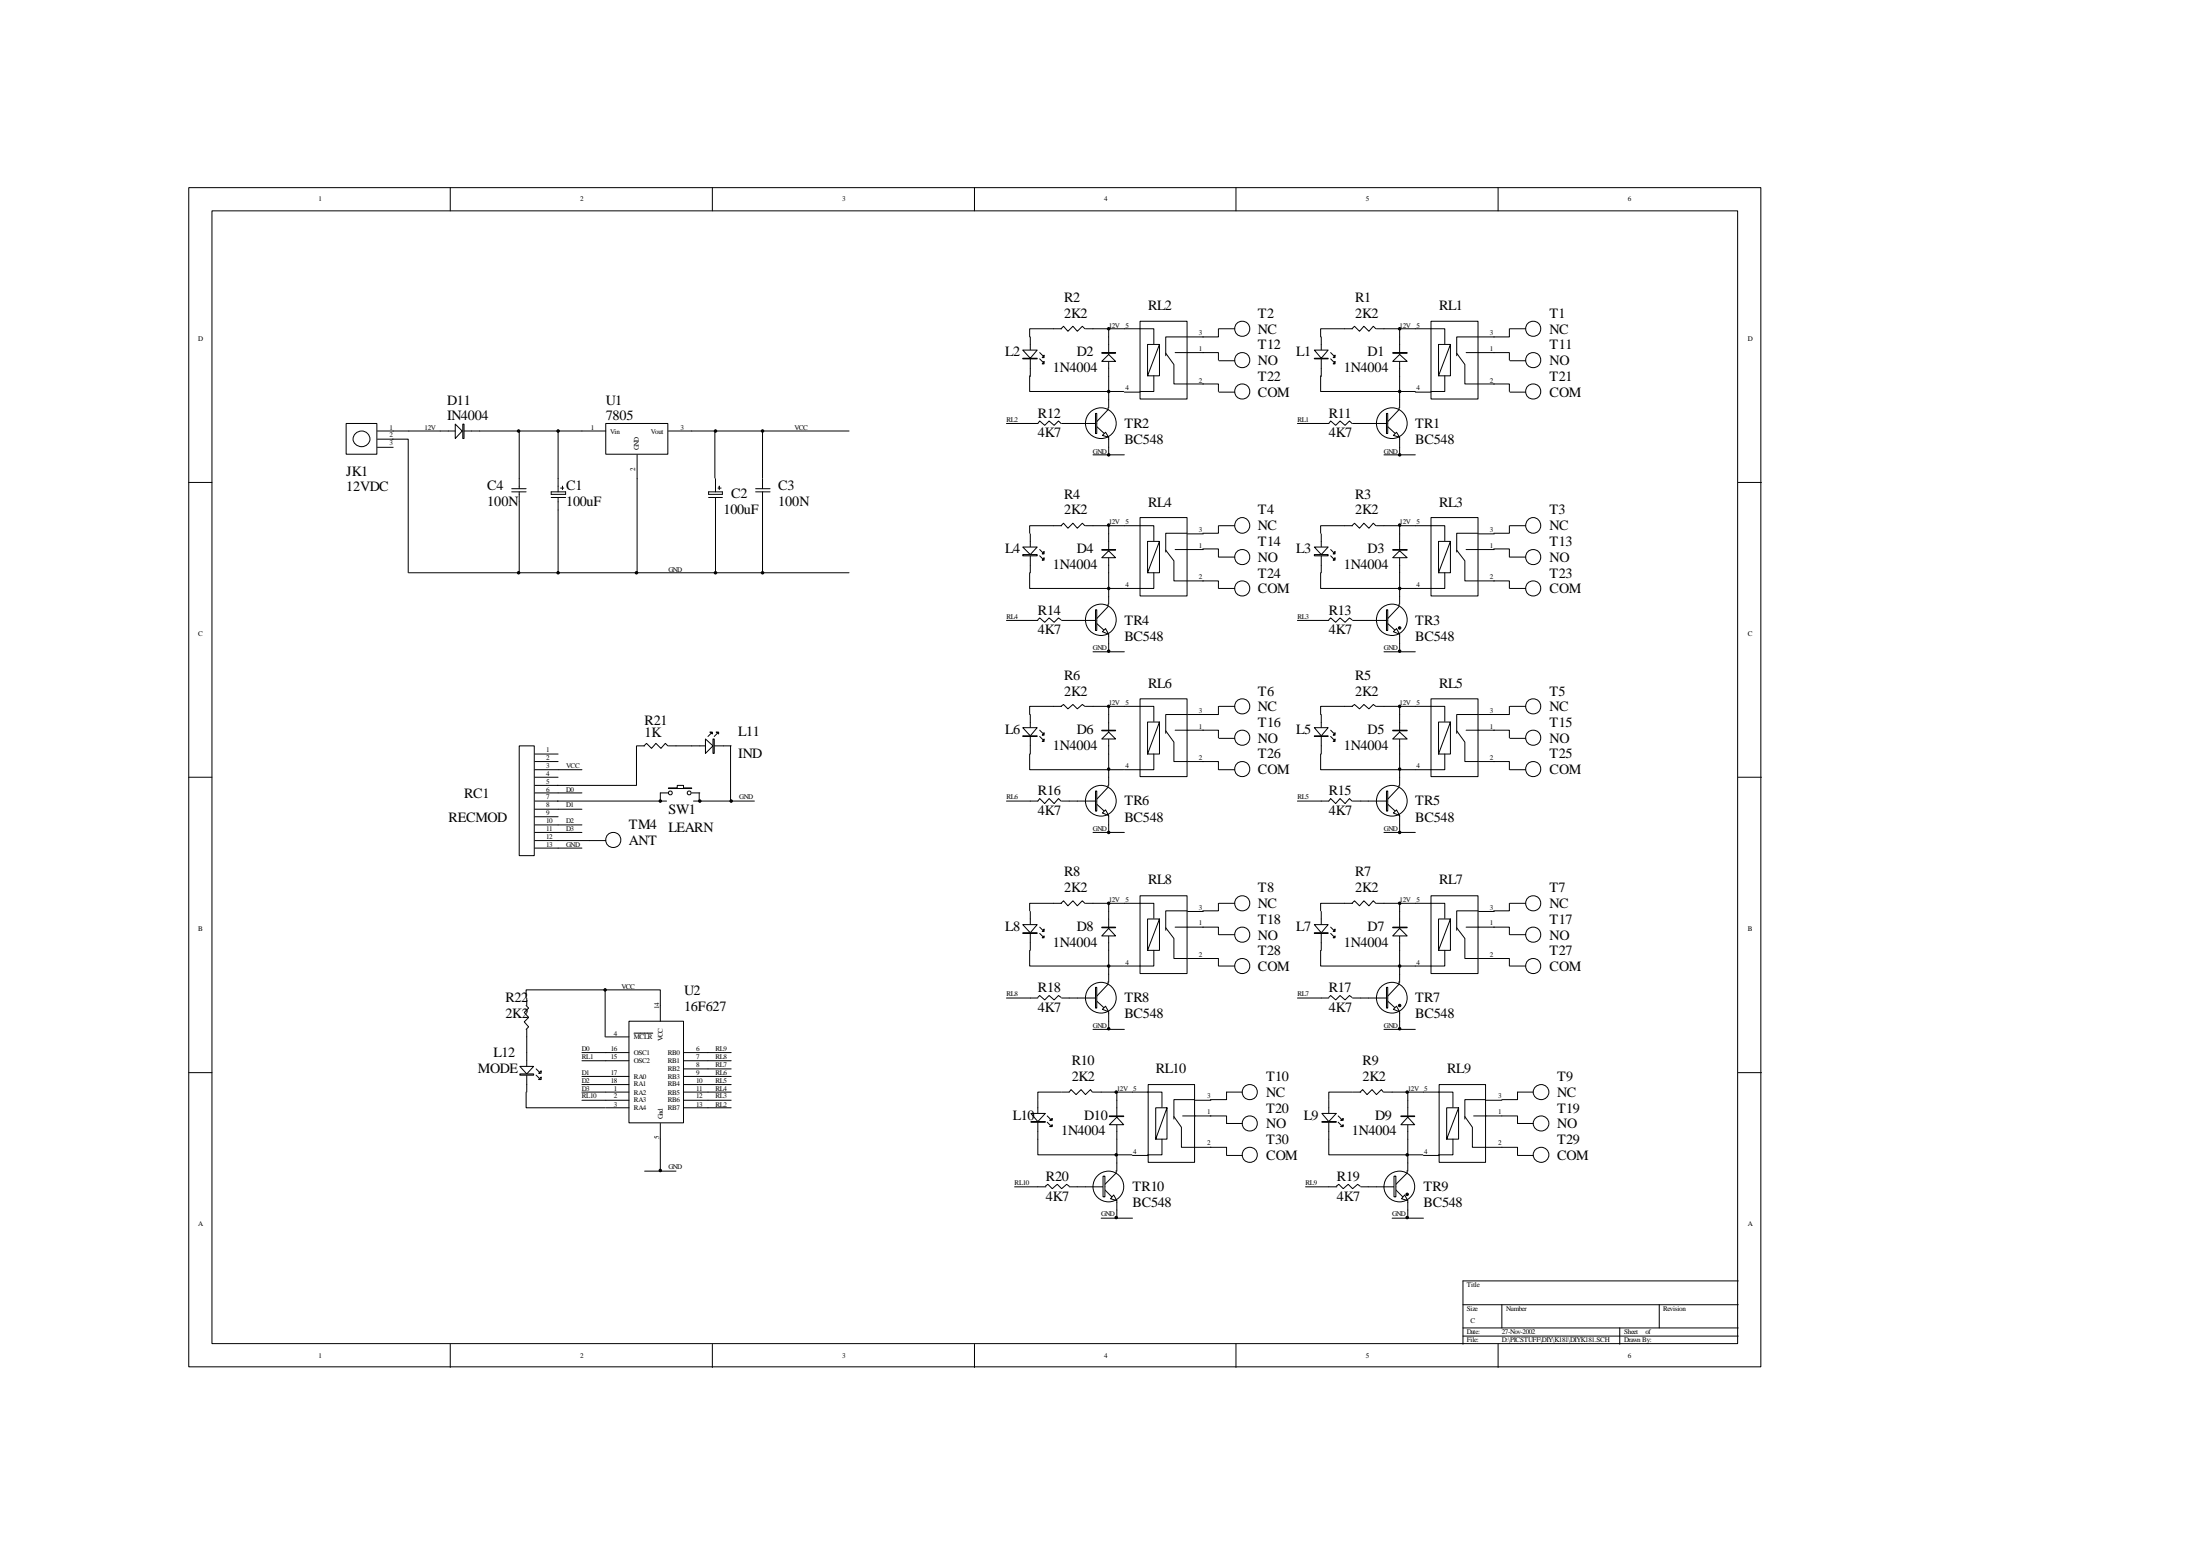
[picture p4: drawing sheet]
<svg xmlns="http://www.w3.org/2000/svg" width="297mm" height="210mm" viewBox="0 0 297 210" stroke-linecap="round" stroke-linejoin="round" font-family="sans-serif">
<g fill="none" stroke="#000" stroke-width=".14">
<path d="M25.5 25.3h212.2v159.2h-212.2zM28.6 28.5h206v152.9h-206zM60.8 25.3v3.2M96.2 25.3v3.2M131.6 25.3v3.2M166.9 25.3v3.2M202.3 25.3v3.2M25.5 65.1h3.1M234.7 65.1h3.1M25.5 104.9h3.1M234.7 104.9h3.1M25.5 144.8h3.1"/>
<path d="M234.7 144.8h3.1M197.5 176.1h37.2M197.5 179.3h37.2M202.8 176.1v3.2M218.7 179.3v2.2M224 176.1v3.2M234.7 172.9h-37.2v8.6M60.8 181.5v3.1M96.2 181.5v3.1M131.6 181.5v3.1M166.9 181.5v3.1M197.5 180.4h37.2"/>
<path d="M202.3 181.5v3.1"/>
</g>
<path d="M70.2 100.8h1.9v14.7h-1.9z" fill="#fff"/>
<g fill="none" stroke="#000" stroke-width=".14">
<path d="M70.1 100.7h2v14.8h-2zM72.2 101.8h3.2M72.2 102.8h3.2M72.2 103.9h3.2M72.2 104.9h3.2M72.2 106h3.2M72.2 107h3.2M72.2 108.1h3.2M72.2 109.2h3.2M72.2 110.3h3.2M72.2 111.4h3.2M72.2 112.4h3.2"/>
<path d="M72.2 113.5h3.2M72.2 114.5h3.2"/>
</g>
<path d="M193.3 43.4h6.3v10.5h-6.3z" fill="#fff"/>
<path d="M189 45.5v5.3M191.1 44.4h4v2M191.1 52.9h2.1M193.2 43.4h6.4v10.5h-6.4zM195.1 50.7v2.1h-1.9M195.8 46.5l-1.6 4.2v-4.2h1.6v4.2h-1.6M196.7 47.7l1.1 1.5v2.6h1.8M198 47.6h3.8M199.6 45.5h-2.9v2.5M199.6 45.5h2.2M199.6 51.8h2.2" fill="none" stroke="#000" stroke-width=".14"/>
<g fill="#fff" stroke="#000" stroke-width=".14">
<path d="M188 47.6h2v.1h-2z" fill-rule="evenodd"/>
<path d="M188 48.8l1-.9 1 .9z" fill-rule="evenodd"/>
</g>
<path d="M178.4 45.5v5.3M179.7 48.4l.4 .5M179.7 47.6l.4 .4" fill="none" stroke="#000" stroke-width=".14"/>
<g fill="#fff" stroke="#000" stroke-width=".14">
<path d="M177.5 47.3h1.8l-.9 1.1z" fill-rule="evenodd"/>
<path d="M177.5 48.4h1.8h-1.8z" fill-rule="evenodd"/>
<path d="M180.3 48.8v.3h-.3z" fill-rule="evenodd"/>
<path d="M180.3 47.9v.4h-.3z" fill-rule="evenodd"/>
</g>
<path d="M178.4 57.2h1l.3-.4 .6 .6 .6-.6 .7 .6 .6-.6 .3 .4M181.5 44.4h1.1M182.5 44.4l.4-.4 .7 .7 .5-.7 .7 .7 .6-.7 .4 .4M182.6 57.2h1.1M184.7 57.2h2.7M185.8 44.4h1.1M187.4 57.6l1 .9M188.9 55v.3l-1.5 1.6M189 53.9v1.1M189 59v1.4" fill="none" stroke="#000" stroke-width=".14"/>
<g fill="#fff" stroke="#000" stroke-width=".14">
<path d="M187.2 55.8h.2v2.7h-.2z" fill-rule="evenodd"/>
<path d="M188.6 58.3l.4 .7-.9-.2z" fill-rule="evenodd"/>
</g>
<g fill="none" stroke="#000" stroke-width=".14">
<path d="M175.2 57.2h3.2M178.3 50.7v2.1h12.8M181.5 44.4h-3.2v1.1M183.7 57.2h1M186.9 44.4h4.2M189 44.4v1.1M189 50.8v3.1M186.9 61.4h4.2M189 60.4v1"/>
<circle cx="187.9" cy="57.1" r="2.07"/>
</g>
<circle cx="207" cy="44.4" r="1.02" fill="#fff" stroke="#000" stroke-width=".14"/>
<path d="M203.9 44.4h2.1" fill="none" stroke="#000" stroke-width=".14"/>
<circle cx="207" cy="48.6" r="1.02" fill="#fff" stroke="#000" stroke-width=".14"/>
<path d="M203.9 48.7h2.1" fill="none" stroke="#000" stroke-width=".14"/>
<circle cx="207" cy="52.8" r="1.02" fill="#fff" stroke="#000" stroke-width=".14"/>
<g fill="none" stroke="#000" stroke-width=".14">
<path d="M201.7 47.6h2.1v1M201.7 51.8h2.1v1M203.8 44.4v1.1h-2.1M203.9 52.9h2.1M74.4 66.4h2v.3h-2zM74.4 67.2h2M75.4 64.6v1.8M75.4 67.2v1.6M75.7 65.9h.4M75.9 65.6v.5M95.7 67.2h1.8M95.7 66.4h1.8v.3h-1.8z"/>
<path d="M96.6 64.6v1.8M96.6 67.2v1.6M96.9 65.9h.5M97.1 65.6v.5"/>
</g>
<path d="M81.9 57.2h8.3v4.1h-8.3z" fill="#fff"/>
<path d="M59.4 58.2h22.4M75.4 58.2v6.4M81.8 57.2h8.4v4.1h-8.4zM90.3 58.2h6.2v6.3M96.5 58.2h6.5v6.3M86 61.4v3.2M102 66h2M102 66.4h2M103 64.6v1.4M103 66.4v1.3" fill="none" stroke="#000" stroke-width=".14"/>
<g fill="#fff" stroke="#000" stroke-width=".14">
<path d="M62.5 57.2h.2v2h-.2z" fill-rule="evenodd"/>
<path d="M61.5 57.2l.9 1-.9 1z" fill-rule="evenodd"/>
</g>
<path d="M55.2 58.2h4.2M70.1 58.2v7.8M103 58.2h11.6M55.2 77.3h59.4M69.1 66h1.9M69.1 66.4h1.9M70.1 66.4v10.9M75.4 68.8v8.5M86 64.6v12.7M96.6 68.8v8.5M103 67.7v9.6" fill="none" stroke="#000" stroke-width=".14"/>
<path d="M85 137.9h7.3v13.7h-7.3z" fill="#fff"/>
<g fill="none" stroke="#000" stroke-width=".14">
<path d="M96 99l-.4 .4M96.9 99l-.5 .4M93.4 100.7h5.3M81.8 140h3.1M84.9 137.9h7.4v13.7h-7.4zM85.6 139.5h2.5M89.2 135.7v2.2M81.8 145.3h3.1M81.8 146.4h3.1M81.8 147.4h3.1M81.8 148.5h3.1M81.8 149.5h3.1"/>
<path d="M81.8 142.1h3.1M81.8 143.2h3.1M89.2 151.7v2.1M92.4 145.3h3.2M92.4 146.4h3.2M92.4 147.4h3.2M92.4 148.5h3.2M92.4 149.5h3.2M92.4 142.1h3.2M92.4 143.2h3.2M92.4 144.3h3.2"/>
</g>
<g fill="#fff" stroke="#000" stroke-width=".14">
<path d="M95.2 99.8l1.1 .9-1.1 1z" fill-rule="evenodd"/>
<path d="M96.3 99.8h.1v1.9h-.1z" fill-rule="evenodd"/>
<path d="M96.7 98.8h.3v.3z" fill-rule="evenodd"/>
<path d="M95.8 98.8h.4v.3z" fill-rule="evenodd"/>
</g>
<path d="M86 100.7h1M87 100.7l.3-.4 .7 .7 .6-.7 .6 .7 .6-.7 .4 .4M89.2 108.1h.8M89.2 107h1.1M90.3 100.7h1M93.4 107h1.1M93.6 108.1h.9" fill="none" stroke="#000" stroke-width=".14"/>
<path d="M90.3 106.4h1.1v-.4h.9v.4h1.1h-3.1z" fill-rule="evenodd" fill="#fff" stroke="#000" stroke-width=".14"/>
<g fill="none" stroke="#000" stroke-width=".14">
<circle cx="90.5" cy="107" r=".26"/>
<circle cx="93" cy="107" r=".26"/>
</g>
<circle cx="82.8" cy="113.4" r="1.02" fill="#fff" stroke="#000" stroke-width=".14"/>
<g fill="none" stroke="#000" stroke-width=".14">
<path d="M75.4 113.5h6.4M75.4 114.5h3.2M75.4 103.9h3.2M75.4 112.4h3.2M75.4 111.4h3.2M75.4 109.2h3.2M75.4 107h3.2M85.9 100.7v5.3h-10.6M89.2 107v1.1h-13.9M91.3 100.7h2.1M94.4 107v1.1h4.2M98.6 100.7v7.4h3.3"/>
<path d="M89.2 135.7v-2.1h-7.5v6.4M78.6 142.1h3.2M78.6 143.2h3.2M78.6 145.3h3.2M78.6 146.4h3.2M78.6 147.4h3.2M78.6 148.5h3.2M87 158.1h4.3M89.2 153.8v4.3M95.6 142.1h3.1M95.6 143.2h3.1M95.6 144.3h3.1"/>
<path d="M95.6 145.3h3.1M95.6 146.4h3.1M95.6 147.4h3.1M95.6 148.5h3.1M95.6 149.5h3.1"/>
</g>
<path d="M154 43.4h6.3v10.5h-6.3z" fill="#fff"/>
<path d="M149.7 45.5v5.3M151.8 44.4h4v2M151.8 52.9h2.1M153.9 43.4h6.4v10.5h-6.4zM155.8 50.7v2.1h-1.9M156.5 46.5l-1.6 4.2v-4.2h1.6v4.2h-1.6M157.4 47.7l1.1 1.5v2.6h1.8M158.7 47.6h3.8M160.3 45.5h-2.9v2.5M160.4 45.5h2.1M160.4 51.8h2.1" fill="none" stroke="#000" stroke-width=".14"/>
<g fill="#fff" stroke="#000" stroke-width=".14">
<path d="M148.8 47.6h1.8v.1h-1.8z" fill-rule="evenodd"/>
<path d="M148.8 48.8l.9-.9 .9 .9z" fill-rule="evenodd"/>
</g>
<path d="M139.1 45.5v5.3M140.4 48.4l.4 .5M140.4 47.6l.4 .4" fill="none" stroke="#000" stroke-width=".14"/>
<g fill="#fff" stroke="#000" stroke-width=".14">
<path d="M138.1 47.3h1.9l-.9 1.1z" fill-rule="evenodd"/>
<path d="M138.1 48.4h1.9h-1.9z" fill-rule="evenodd"/>
<path d="M141 48.8v.3h-.3z" fill-rule="evenodd"/>
<path d="M141 47.9v.4h-.3z" fill-rule="evenodd"/>
</g>
<path d="M139.1 57.2h1l.3-.4 .7 .6 .5-.6 .7 .6 .6-.6 .4 .4M142.2 44.4h1.1M143.3 44.4l.3-.4 .6 .7 .7-.7 .6 .7 .6-.7 .4 .4M143.3 57.2h1.1M145.5 57.2h2.6M146.6 44.4h1M148.1 57.6l1 .9M149.6 55v.3l-1.5 1.6M149.7 53.9v1.1M149.7 59v1.4" fill="none" stroke="#000" stroke-width=".14"/>
<g fill="#fff" stroke="#000" stroke-width=".14">
<path d="M147.9 55.8h.2v2.7h-.2z" fill-rule="evenodd"/>
<path d="M149.3 58.3l.4 .7-.9-.2z" fill-rule="evenodd"/>
</g>
<g fill="none" stroke="#000" stroke-width=".14">
<path d="M135.9 57.2h3.2M139 50.7v2.1h12.7M142.2 44.4h-3.2v1.1M144.4 57.2h1.1M147.6 44.4h4.2M149.7 44.4v1.1M149.7 50.8v3.1M147.6 61.4h4.2M149.7 60.4v1"/>
<circle cx="148.6" cy="57.1" r="2.07"/>
</g>
<circle cx="167.7" cy="44.4" r="1.02" fill="#fff" stroke="#000" stroke-width=".14"/>
<path d="M164.6 44.4h2.1" fill="none" stroke="#000" stroke-width=".14"/>
<circle cx="167.7" cy="48.6" r="1.02" fill="#fff" stroke="#000" stroke-width=".14"/>
<path d="M164.6 48.7h2.1" fill="none" stroke="#000" stroke-width=".14"/>
<circle cx="167.7" cy="52.8" r="1.02" fill="#fff" stroke="#000" stroke-width=".14"/>
<path d="M162.4 47.6h2.1v1M162.4 51.8h2.1v1M164.5 44.4v1.1h-2.1M164.6 52.9h2.1" fill="none" stroke="#000" stroke-width=".14"/>
<circle cx="189" cy="84.8" r=".17" fill="#000" stroke="#000" stroke-width=".14"/>
<path d="M193.3 69.9h6.3v10.5h-6.3z" fill="#fff"/>
<path d="M189 72.1v5.2M191.1 71h4v2M193.2 69.9h6.4v10.5h-6.4zM195.1 77.3v2.1h-4M195.8 73.1l-1.6 4.2v-4.2h1.6v4.2h-1.6M196.7 74.3l1.1 1.4v2.7h1.8M198 74.2h3.8M199.6 72h-2.9v2.5M199.6 72.1h2.2M199.6 78.4h2.2" fill="none" stroke="#000" stroke-width=".14"/>
<g fill="#fff" stroke="#000" stroke-width=".14">
<path d="M188 74.2h2v.1h-2z" fill-rule="evenodd"/>
<path d="M188 75.3l1-.9 1 .9z" fill-rule="evenodd"/>
</g>
<path d="M178.4 72.1v5.2M179.7 75l.4 .5M179.7 74.2l.4 .4" fill="none" stroke="#000" stroke-width=".14"/>
<g fill="#fff" stroke="#000" stroke-width=".14">
<path d="M177.5 73.8h1.8l-.9 1.1z" fill-rule="evenodd"/>
<path d="M177.5 74.9h1.8v.1h-1.8z" fill-rule="evenodd"/>
<path d="M180.3 75.3v.3h-.3z" fill-rule="evenodd"/>
<path d="M180.3 74.4v.4h-.3z" fill-rule="evenodd"/>
</g>
<path d="M181.5 71h1.1M182.5 71l.4-.4 .7 .7 .5-.7 .7 .7 .6-.7 .4 .4M185.8 71h1.1M178.4 83.7h1M179.4 83.7l.3-.3 .6 .6 .6-.6 .7 .6 .6-.6 .3 .3M182.6 83.7h1.1M184.7 83.7h2.7M187.4 84.2l1 .9M188.9 81.5v.4l-1.5 1.6M189 80.5v1M189 85.6v1.3" fill="none" stroke="#000" stroke-width=".14"/>
<g fill="#fff" stroke="#000" stroke-width=".14">
<path d="M187.2 82.3h.2v2.8h-.2z" fill-rule="evenodd"/>
<path d="M188.6 84.9l.4 .7-.9-.3z" fill-rule="evenodd"/>
</g>
<g fill="none" stroke="#000" stroke-width=".14">
<path d="M178.3 77.3v2.1h12.8M181.5 71h-3.2v1M186.9 71h4.2M189 71v1.1M189 77.3v3.2M175.2 83.7h3.2M183.7 83.7h1M186.9 88h4.2M189 86.9v1.1"/>
<circle cx="187.9" cy="83.7" r="2.09"/>
</g>
<circle cx="207" cy="70.9" r="1.04" fill="#fff" stroke="#000" stroke-width=".14"/>
<path d="M203.9 71h2.1" fill="none" stroke="#000" stroke-width=".14"/>
<circle cx="207" cy="75.2" r="1.02" fill="#fff" stroke="#000" stroke-width=".14"/>
<path d="M203.9 75.2h2.1" fill="none" stroke="#000" stroke-width=".14"/>
<circle cx="207" cy="79.4" r="1.02" fill="#fff" stroke="#000" stroke-width=".14"/>
<path d="M201.7 74.1h2.1v1.1M201.7 78.4h2.1v1M203.8 71v1h-2.1M203.9 79.4h2.1" fill="none" stroke="#000" stroke-width=".14"/>
<path d="M154 69.9h6.3v10.5h-6.3z" fill="#fff"/>
<path d="M149.7 72.1v5.2M151.8 71h4v2M153.9 69.9h6.4v10.5h-6.4zM155.8 77.3v2.1h-4M156.5 73.1l-1.6 4.2v-4.2h1.6v4.2h-1.6M157.4 74.3l1.1 1.4v2.7h1.8M158.7 74.2h3.8M160.3 72h-2.9v2.5M160.4 72.1h2.1M160.4 78.4h2.1" fill="none" stroke="#000" stroke-width=".14"/>
<g fill="#fff" stroke="#000" stroke-width=".14">
<path d="M148.8 74.2h1.8v.1h-1.8z" fill-rule="evenodd"/>
<path d="M148.8 75.3l.9-.9 .9 .9z" fill-rule="evenodd"/>
</g>
<path d="M139.1 72.1v5.2M140.4 75l.4 .5M140.4 74.2l.4 .4" fill="none" stroke="#000" stroke-width=".14"/>
<g fill="#fff" stroke="#000" stroke-width=".14">
<path d="M138.1 73.8h1.9l-.9 1.1z" fill-rule="evenodd"/>
<path d="M138.1 74.9h1.9v.1h-1.9z" fill-rule="evenodd"/>
<path d="M141 75.3v.3h-.3z" fill-rule="evenodd"/>
<path d="M141 74.4v.4h-.3z" fill-rule="evenodd"/>
</g>
<path d="M142.2 71h1.1M143.3 71l.3-.4 .6 .7 .7-.7 .6 .7 .6-.7 .4 .4M146.6 71h1M139.1 83.7h1M140.1 83.7l.3-.3 .7 .6 .5-.6 .7 .6 .6-.6 .4 .3M143.3 83.7h1.1M145.5 83.7h2.6M148.1 84.2l1 .9M149.6 81.5v.4l-1.5 1.6M149.7 80.5v1M149.7 85.6v1.3" fill="none" stroke="#000" stroke-width=".14"/>
<g fill="#fff" stroke="#000" stroke-width=".14">
<path d="M147.9 82.3h.2v2.8h-.2z" fill-rule="evenodd"/>
<path d="M149.3 84.9l.4 .7-.9-.3z" fill-rule="evenodd"/>
</g>
<g fill="none" stroke="#000" stroke-width=".14">
<path d="M139 77.3v2.1h12.7M142.2 71h-3.2v1M147.6 71h4.2M149.7 71v1.1M149.7 77.3v3.2M135.9 83.7h3.2M144.4 83.7h1.1M147.6 88h4.2M149.7 86.9v1.1"/>
<circle cx="148.6" cy="83.7" r="2.09"/>
</g>
<circle cx="167.7" cy="70.9" r="1.04" fill="#fff" stroke="#000" stroke-width=".14"/>
<path d="M164.6 71h2.1" fill="none" stroke="#000" stroke-width=".14"/>
<circle cx="167.7" cy="75.2" r="1.02" fill="#fff" stroke="#000" stroke-width=".14"/>
<path d="M164.6 75.2h2.1" fill="none" stroke="#000" stroke-width=".14"/>
<circle cx="167.7" cy="79.4" r="1.02" fill="#fff" stroke="#000" stroke-width=".14"/>
<path d="M162.4 74.1h2.1v1.1M162.4 78.4h2.1v1M164.5 71v1h-2.1M164.6 79.4h2.1" fill="none" stroke="#000" stroke-width=".14"/>
<path d="M193.3 94.4h6.3v10.4h-6.3z" fill="#fff"/>
<path d="M189 96.4v5.4M191.1 95.3h4v2.1M193.2 94.3h6.4v10.5h-6.4zM195.8 97.5l-1.6 4.3v-4.3h1.6v4.3h-1.6M196.7 98.7l1.1 1.5v2.6h1.8M198 98.6h3.8M199.6 96.4h-2.9v2.6M199.6 96.4h2.2M195.1 101.8v2.1h-4M199.6 102.8h2.2" fill="none" stroke="#000" stroke-width=".14"/>
<g fill="#fff" stroke="#000" stroke-width=".14">
<path d="M188 98.6h2v.1h-2z" fill-rule="evenodd"/>
<path d="M188 99.8l1-1 1 1z" fill-rule="evenodd"/>
</g>
<path d="M178.4 96.4v5.4M179.7 99.4l.4 .4M179.7 98.6l.4 .4" fill="none" stroke="#000" stroke-width=".14"/>
<g fill="#fff" stroke="#000" stroke-width=".14">
<path d="M177.5 98.2h1.8l-.9 1.1z" fill-rule="evenodd"/>
<path d="M177.5 99.3h1.8v.1h-1.8z" fill-rule="evenodd"/>
<path d="M180.3 99.8v.3h-.3z" fill-rule="evenodd"/>
<path d="M180.3 98.9v.3h-.3z" fill-rule="evenodd"/>
</g>
<path d="M181.5 95.3h1.1M182.5 95.3l.4-.2 .7 .6 .5-.6 .7 .6 .6-.6 .4 .2M185.8 95.3h1.1M178.4 108.1h1l.3-.3 .6 .7 .6-.7 .7 .7 .6-.7 .3 .3M182.6 108.1h1.1M184.7 108.1h2.7M187.4 108.6l1 .9M188.9 106v.3l-1.5 1.6M189 104.9v1.1M189 110.1v1.3" fill="none" stroke="#000" stroke-width=".14"/>
<g fill="#fff" stroke="#000" stroke-width=".14">
<path d="M187.2 106.8h.2v2.7h-.2z" fill-rule="evenodd"/>
<path d="M188.6 109.3l.4 .8-.9-.4z" fill-rule="evenodd"/>
</g>
<g fill="none" stroke="#000" stroke-width=".14">
<path d="M181.5 95.3h-3.2v1.1M186.9 95.3h4.2M189 95.3v1.1M175.2 108.1h3.2M178.3 101.8v2.1h12.8M183.7 108.1h1M186.9 112.4h4.2M189 101.8v3.1M189 111.4v1"/>
<circle cx="187.9" cy="108.1" r="2.07"/>
</g>
<circle cx="207" cy="95.4" r="1.02" fill="#fff" stroke="#000" stroke-width=".14"/>
<path d="M203.9 95.3h2.1" fill="none" stroke="#000" stroke-width=".14"/>
<circle cx="207" cy="99.6" r="1.02" fill="#fff" stroke="#000" stroke-width=".14"/>
<path d="M203.9 99.7h2.1" fill="none" stroke="#000" stroke-width=".14"/>
<circle cx="207" cy="103.8" r="1.02" fill="#fff" stroke="#000" stroke-width=".14"/>
<path d="M201.7 98.6h2.1v1M203.8 95.3v1.1h-2.1M201.7 102.8h2.1v1.1M203.9 103.9h2.1" fill="none" stroke="#000" stroke-width=".14"/>
<path d="M154 94.4h6.3v10.4h-6.3z" fill="#fff"/>
<path d="M149.7 96.4v5.4M151.8 95.3h4v2.1M153.9 94.3h6.4v10.5h-6.4zM156.5 97.5l-1.6 4.3v-4.3h1.6v4.3h-1.6M157.4 98.7l1.1 1.5v2.6h1.8M158.7 98.6h3.8M160.3 96.4h-2.9v2.6M160.4 96.4h2.1M155.8 101.8v2.1h-4M160.4 102.8h2.1" fill="none" stroke="#000" stroke-width=".14"/>
<g fill="#fff" stroke="#000" stroke-width=".14">
<path d="M148.8 98.6h1.8v.1h-1.8z" fill-rule="evenodd"/>
<path d="M148.8 99.8l.9-1 .9 1z" fill-rule="evenodd"/>
</g>
<path d="M139.1 96.4v5.4M140.4 99.4l.4 .4M140.4 98.6l.4 .4" fill="none" stroke="#000" stroke-width=".14"/>
<g fill="#fff" stroke="#000" stroke-width=".14">
<path d="M138.1 98.2h1.9l-.9 1.1z" fill-rule="evenodd"/>
<path d="M138.1 99.3h1.9v.1h-1.9z" fill-rule="evenodd"/>
<path d="M141 99.8v.3h-.3z" fill-rule="evenodd"/>
<path d="M141 98.9v.3h-.3z" fill-rule="evenodd"/>
</g>
<path d="M142.2 95.3h1.1M143.3 95.3l.3-.2 .6 .6 .7-.6 .6 .6 .6-.6 .4 .2M146.6 95.3h1M139.1 108.1h1l.3-.3 .7 .7 .5-.7 .7 .7 .6-.7 .4 .3M143.3 108.1h1.1M145.5 108.1h2.6M148.1 108.6l1 .9M149.6 106v.3l-1.5 1.6M149.7 104.9v1.1M149.7 110.1v1.3" fill="none" stroke="#000" stroke-width=".14"/>
<g fill="#fff" stroke="#000" stroke-width=".14">
<path d="M147.9 106.8h.2v2.7h-.2z" fill-rule="evenodd"/>
<path d="M148.8 109.7l.5-.4 .4 .8z" fill-rule="evenodd"/>
</g>
<g fill="none" stroke="#000" stroke-width=".14">
<path d="M142.2 95.3h-3.2v1.1M147.6 95.3h4.2M149.7 95.3v1.1M135.9 108.1h3.2M139 101.8v2.1h12.7M144.4 108.1h1.1M147.6 112.4h4.2M149.7 101.8v3.1M149.7 111.4v1"/>
<circle cx="148.6" cy="108.1" r="2.07"/>
</g>
<circle cx="167.7" cy="95.4" r="1.02" fill="#fff" stroke="#000" stroke-width=".14"/>
<path d="M164.6 95.3h2.1" fill="none" stroke="#000" stroke-width=".14"/>
<circle cx="167.7" cy="99.6" r="1.02" fill="#fff" stroke="#000" stroke-width=".14"/>
<path d="M164.6 99.7h2.1" fill="none" stroke="#000" stroke-width=".14"/>
<circle cx="167.7" cy="103.8" r="1.02" fill="#fff" stroke="#000" stroke-width=".14"/>
<path d="M162.4 98.6h2.1v1M164.5 95.3v1.1h-2.1M162.4 102.8h2.1v1.1M164.6 103.9h2.1" fill="none" stroke="#000" stroke-width=".14"/>
<circle cx="189" cy="135.7" r=".17" fill="#000" stroke="#000" stroke-width=".14"/>
<path d="M193.3 121h6.3v10.4h-6.3z" fill="#fff"/>
<path d="M189 123v5.3M191.1 121.9h4v2.1M193.2 120.9h6.4v10.5h-6.4zM195.1 128.3v2.1h-4M195.8 124.1l-1.6 4.2v-4.2h1.6v4.2h-1.6M196.7 125.2l1.1 1.5v2.7h1.8M198 125.2h3.8M199.6 123h-2.9v2.6M199.6 123h2.2M199.6 129.4h2.2" fill="none" stroke="#000" stroke-width=".14"/>
<g fill="#fff" stroke="#000" stroke-width=".14">
<path d="M188 125.2h2h-2z" fill-rule="evenodd"/>
<path d="M189 125.3l1 1h-2z" fill-rule="evenodd"/>
</g>
<path d="M178.4 123v5.3M179.7 126l.4 .4M179.7 125.2l.4 .4" fill="none" stroke="#000" stroke-width=".14"/>
<g fill="#fff" stroke="#000" stroke-width=".14">
<path d="M177.5 124.8h1.8l-.9 1.1z" fill-rule="evenodd"/>
<path d="M177.5 125.9h1.8v.1h-1.8z" fill-rule="evenodd"/>
<path d="M180.3 126.3v.3h-.3z" fill-rule="evenodd"/>
<path d="M180.3 125.4v.3h-.3z" fill-rule="evenodd"/>
</g>
<path d="M178.4 134.7h1M179.4 134.6l.3-.2 .6 .6 .6-.6 .7 .6 .6-.6 .3 .2M181.5 121.9h1.1M182.5 121.9l.4-.3 .7 .7 .5-.7 .7 .7 .6-.7 .4 .3M182.6 134.7h1.1M184.7 134.7h2.7M185.8 121.9h1.1M187.4 135.1l1 1M188.9 132.5v.4l-1.5 1.6M189 131.5v1.1M189 136.6v1.3" fill="none" stroke="#000" stroke-width=".14"/>
<g fill="#fff" stroke="#000" stroke-width=".14">
<path d="M187.2 133.3h.2v2.8h-.2z" fill-rule="evenodd"/>
<path d="M188.6 135.8l.4 .8-.9-.4z" fill-rule="evenodd"/>
</g>
<g fill="none" stroke="#000" stroke-width=".14">
<path d="M175.2 134.7h3.2M178.3 128.3v2.1h12.8M181.5 121.9h-3.2v1.1M183.7 134.7h1M186.9 121.9h4.2M186.9 139h4.2M189 121.9v1.1M189 128.3v3.2M189 137.9v1.1"/>
<circle cx="187.9" cy="134.7" r="2.07"/>
</g>
<circle cx="207" cy="121.9" r="1.02" fill="#fff" stroke="#000" stroke-width=".14"/>
<path d="M203.9 121.9h2.1" fill="none" stroke="#000" stroke-width=".14"/>
<circle cx="207" cy="126.2" r="1.02" fill="#fff" stroke="#000" stroke-width=".14"/>
<path d="M203.9 126.2h2.1" fill="none" stroke="#000" stroke-width=".14"/>
<circle cx="207" cy="130.4" r="1.02" fill="#fff" stroke="#000" stroke-width=".14"/>
<path d="M201.7 125.2h2.1v1M201.7 129.4h2.1v1M203.8 121.9v1.1h-2.1M203.9 130.4h2.1" fill="none" stroke="#000" stroke-width=".14"/>
<path d="M154 121h6.3v10.4h-6.3z" fill="#fff"/>
<path d="M149.7 123v5.3M151.8 121.9h4v2.1M153.9 120.9h6.4v10.5h-6.4zM155.8 128.3v2.1h-4M156.5 124.1l-1.6 4.2v-4.2h1.6v4.2h-1.6M157.4 125.2l1.1 1.5v2.7h1.8M158.7 125.2h3.8M160.3 123h-2.9v2.6M160.4 123h2.1M160.4 129.4h2.1" fill="none" stroke="#000" stroke-width=".14"/>
<g fill="#fff" stroke="#000" stroke-width=".14">
<path d="M148.8 125.2h1.8h-1.8z" fill-rule="evenodd"/>
<path d="M149.7 125.3l.9 1h-1.8z" fill-rule="evenodd"/>
</g>
<path d="M139.1 123v5.3M140.4 126l.4 .4M140.4 125.2l.4 .4" fill="none" stroke="#000" stroke-width=".14"/>
<g fill="#fff" stroke="#000" stroke-width=".14">
<path d="M138.1 124.8h1.9l-.9 1.1z" fill-rule="evenodd"/>
<path d="M138.1 125.9h1.9v.1h-1.9z" fill-rule="evenodd"/>
<path d="M141 126.3v.3h-.3z" fill-rule="evenodd"/>
<path d="M141 125.4v.3h-.3z" fill-rule="evenodd"/>
</g>
<path d="M139.1 134.7h1M140.1 134.6l.3-.2 .7 .6 .5-.6 .7 .6 .6-.6 .4 .2M142.2 121.9h1.1M143.3 121.9l.3-.3 .6 .7 .7-.7 .6 .7 .6-.7 .4 .3M143.3 134.7h1.1M145.5 134.7h2.6M146.6 121.9h1M148.1 135.1l1 1M149.6 132.5v.4l-1.5 1.6M149.7 131.5v1.1M149.7 136.6v1.3" fill="none" stroke="#000" stroke-width=".14"/>
<g fill="#fff" stroke="#000" stroke-width=".14">
<path d="M147.9 133.3h.2v2.8h-.2z" fill-rule="evenodd"/>
<path d="M149.3 135.8l.4 .8-.9-.4z" fill-rule="evenodd"/>
</g>
<g fill="none" stroke="#000" stroke-width=".14">
<path d="M135.9 134.7h3.2M139 128.3v2.1h12.7M142.2 121.9h-3.2v1.1M144.4 134.7h1.1M147.6 121.9h4.2M147.6 139h4.2M149.7 121.9v1.1M149.7 128.3v3.2M149.7 137.9v1.1"/>
<circle cx="148.6" cy="134.7" r="2.07"/>
</g>
<circle cx="167.7" cy="121.9" r="1.02" fill="#fff" stroke="#000" stroke-width=".14"/>
<path d="M164.6 121.9h2.1" fill="none" stroke="#000" stroke-width=".14"/>
<circle cx="167.7" cy="126.2" r="1.02" fill="#fff" stroke="#000" stroke-width=".14"/>
<path d="M164.6 126.2h2.1" fill="none" stroke="#000" stroke-width=".14"/>
<circle cx="167.7" cy="130.4" r="1.02" fill="#fff" stroke="#000" stroke-width=".14"/>
<path d="M162.4 125.2h2.1v1M162.4 129.4h2.1v1M164.5 121.9v1.1h-2.1M164.6 130.4h2.1" fill="none" stroke="#000" stroke-width=".14"/>
<circle cx="190" cy="161.2" r=".17" fill="#000" stroke="#000" stroke-width=".14"/>
<path d="M194.4 146.5h6.2v10.4h-6.2z" fill="#fff"/>
<path d="M190.1 148.5v5.3M192.2 147.4h2.1M192.2 156h2.1M194.2 147.4h2v2.1M194.3 146.4h6.3v10.5h-6.3zM196.2 153.8v2.1h-2M196.9 149.5l-1.6 4.3v-4.3h1.6v4.3h-1.6M197.8 150.7l1 1.5v2.7h1.8M199 150.6h3.8M200.6 148.4h-2.8v2.7M200.7 148.5h2.1M200.7 154.9h2.1" fill="none" stroke="#000" stroke-width=".14"/>
<g fill="#fff" stroke="#000" stroke-width=".14">
<path d="M189.1 150.6h1.9v.1h-1.9z" fill-rule="evenodd"/>
<path d="M190.1 150.8l.9 1h-1.9z" fill-rule="evenodd"/>
</g>
<path d="M179.4 148.5v5.3M180.7 151.5l.4 .4M180.7 150.6l.4 .5" fill="none" stroke="#000" stroke-width=".14"/>
<g fill="#fff" stroke="#000" stroke-width=".14">
<path d="M178.5 150.3h1.9l-1 1.1z" fill-rule="evenodd"/>
<path d="M178.5 151.4h1.9v.1h-1.9z" fill-rule="evenodd"/>
<path d="M181 152.1l.4-.3v.3z" fill-rule="evenodd"/>
<path d="M181 151.2l.4-.2v.2z" fill-rule="evenodd"/>
</g>
<path d="M182.6 147.4h1.1M183.6 147.4l.4-.3 .6 .7 .7-.7 .5 .7 .7-.7 .3 .3M186.9 147.4h1.1M190 158v.3l-1.6 1.6M190.1 157v1.1M179.4 160.2h1.1M180.4 160.1l.4-.2 .6 .6 .6-.6 .6 .6 .7-.6 .3 .2M183.7 160.2h1M185.8 160.2h2.7M188.5 160.6l.9 1M190.1 162.1v1.2" fill="none" stroke="#000" stroke-width=".14"/>
<g fill="#fff" stroke="#000" stroke-width=".14">
<path d="M188.2 158.8h.3v2.8h-.3z" fill-rule="evenodd"/>
<path d="M189.7 161.3l.4 .8-.9-.3z" fill-rule="evenodd"/>
</g>
<g fill="none" stroke="#000" stroke-width=".14">
<path d="M179.4 153.8v2.1h12.7M182.5 147.4h-3.1v1M188 147.4h4.2M190.1 147.4v1.1M190.1 153.8v3.2M176.3 160.2h3.1M184.7 160.2h1.1M188 164.4h4.2M190.1 163.3v1.1"/>
<circle cx="188.9" cy="160.2" r="2.07"/>
</g>
<circle cx="208.1" cy="147.4" r="1.04" fill="#fff" stroke="#000" stroke-width=".14"/>
<path d="M204.9 147.4h2.1" fill="none" stroke="#000" stroke-width=".14"/>
<circle cx="208.1" cy="151.7" r="1.04" fill="#fff" stroke="#000" stroke-width=".14"/>
<path d="M204.9 151.7h2.1" fill="none" stroke="#000" stroke-width=".14"/>
<circle cx="208.1" cy="155.9" r="1.04" fill="#fff" stroke="#000" stroke-width=".14"/>
<path d="M202.8 150.6h2.1v1.1M202.8 154.9h2.1v1M204.9 147.4v1h-2.1M204.9 156h2.1" fill="none" stroke="#000" stroke-width=".14"/>
<path d="M155.1 146.5h6.2v10.4h-6.2z" fill="#fff"/>
<path d="M150.8 148.5v5.3M152.9 147.4h2.1M152.9 156h2.1M154.9 147.4h2v2.1M155 146.4h6.3v10.5h-6.3zM156.9 153.8v2.1h-2M157.6 149.5l-1.6 4.3v-4.3h1.6v4.3h-1.6M158.5 150.7l1 1.5v2.7h1.8M159.7 150.6h3.8M161.3 148.4h-2.8v2.7M161.4 148.5h2.1M161.4 154.9h2.1" fill="none" stroke="#000" stroke-width=".14"/>
<g fill="#fff" stroke="#000" stroke-width=".14">
<path d="M149.8 150.6h1.9v.1h-1.9z" fill-rule="evenodd"/>
<path d="M149.8 151.8l1-1 .9 1z" fill-rule="evenodd"/>
</g>
<path d="M140.1 148.5v5.3M141.4 151.5l.4 .4M141.4 150.6l.4 .5" fill="none" stroke="#000" stroke-width=".14"/>
<g fill="#fff" stroke="#000" stroke-width=".14">
<path d="M139.2 150.3h1.9l-1 1.1z" fill-rule="evenodd"/>
<path d="M139.2 151.4h1.9v.1h-1.9z" fill-rule="evenodd"/>
<path d="M141.7 152.1l.4-.3v.3z" fill-rule="evenodd"/>
<path d="M141.7 151.2l.4-.2v.2z" fill-rule="evenodd"/>
</g>
<path d="M143.3 147.4h1.1l.2-.3 .7 .7 .7-.7 .6 .7 .6-.7 .3 .3M147.6 147.4h1.1M150.7 158v.3l-1.6 1.6M150.8 157v1.1M140.1 160.2h1.1M141.1 160.1l.4-.2 .6 .6 .6-.6 .6 .6 .7-.6 .4 .2M144.4 160.2h1.1M146.6 160.2h2.6M149.2 160.6l.9 1M150.8 162.1v1.2" fill="none" stroke="#000" stroke-width=".14"/>
<g fill="#fff" stroke="#000" stroke-width=".14">
<path d="M148.9 158.8h.3v2.8h-.3z" fill-rule="evenodd"/>
<path d="M150.4 161.3l.4 .8-.9-.3z" fill-rule="evenodd"/>
</g>
<g fill="none" stroke="#000" stroke-width=".14">
<path d="M140.1 153.8v2.1h12.7M143.3 147.4h-3.2v1M148.7 147.4h4.2M150.8 147.4v1.1M150.8 153.8v3.2M137 160.2h3.1M145.5 160.2h1.1M148.7 164.4h4.2M150.8 163.3v1.1"/>
<circle cx="149.7" cy="160.2" r="2.07"/>
</g>
<circle cx="168.7" cy="147.4" r="1.02" fill="#fff" stroke="#000" stroke-width=".14"/>
<path d="M165.6 147.4h2.1" fill="none" stroke="#000" stroke-width=".14"/>
<circle cx="168.7" cy="151.7" r="1.02" fill="#fff" stroke="#000" stroke-width=".14"/>
<path d="M165.6 151.7h2.1" fill="none" stroke="#000" stroke-width=".14"/>
<circle cx="168.7" cy="155.9" r="1.02" fill="#fff" stroke="#000" stroke-width=".14"/>
<path d="M71.1 142.1v5.3M72.4 145.1l.4 .5M72.4 144.3l.4 .4M163.4 150.6h2.2v1.1M163.4 154.9h2.2v1M165.6 147.4v1h-2.2M165.6 156h2.1" fill="none" stroke="#000" stroke-width=".14"/>
<g fill="#fff" stroke="#000" stroke-width=".14">
<path d="M70.2 143.9h1.9l-1 1.1z" fill-rule="evenodd"/>
<path d="M70.2 145h1.9v.1h-1.9z" fill-rule="evenodd"/>
<path d="M73.1 145.4v.3h-.4z" fill-rule="evenodd"/>
<path d="M73.1 144.5v.4h-.4z" fill-rule="evenodd"/>
</g>
<path d="M51 58.2h2.1M51 59.3h2.1M51 60.4h2.1M71 135.7l.4 .4-.6 .6 .6 .6-.6 .6 .6 .7-.4 .4M71.1 134.7v1M71.1 139v3.1M81.7 133.6h-10.7v1M71 147.4v2.1h10.7" fill="none" stroke="#000" stroke-width=".14"/>
<path d="M46.8 57.2h4.1v4.1h-4.1z" fill="#fff"/>
<path d="M46.7 57.2h4.2v4.1h-4.2z" fill="none" stroke="#000" stroke-width=".14"/>
<path d="M47.9 58.6a1.1 1.1 0 0 1 1.5-.3 1.1 1.1 0 0 1 .3 1.6 1.1 1.1 0 0 1-1.6 .2 .97 .97 0 0 1-.2-1.5z" fill-rule="evenodd" fill="#fff" stroke="#000" stroke-width=".14"/>
<path d="M53 59.3h2.1v18M53.1 58.2h2.1" fill="none" stroke="#000" stroke-width=".14"/>
<g fill="#000" stroke="#000" stroke-width=".14">
<circle cx="70" cy="58.2" r=".17"/>
<circle cx="75.4" cy="58.2" r=".17"/>
<circle cx="96.6" cy="58.2" r=".17"/>
<circle cx="103" cy="58.2" r=".17"/>
<circle cx="149.7" cy="44.4" r=".17"/>
<circle cx="149.7" cy="52.8" r=".17"/>
<circle cx="189" cy="44.4" r=".17"/>
<circle cx="189" cy="52.8" r=".17"/>
<circle cx="70" cy="77.3" r=".17"/>
<circle cx="75.4" cy="77.3" r=".17"/>
<circle cx="85.9" cy="77.3" r=".17"/>
<circle cx="96.6" cy="77.3" r=".17"/>
<circle cx="103" cy="77.3" r=".17"/>
<circle cx="149.7" cy="79.4" r=".17"/>
<circle cx="149.7" cy="61.4" r=".17"/>
<circle cx="149.7" cy="70.9" r=".17"/>
<circle cx="189" cy="79.4" r=".17"/>
<circle cx="189" cy="61.4" r=".17"/>
<circle cx="189" cy="70.9" r=".17"/>
<circle cx="149.7" cy="87.9" r=".17"/>
<circle cx="149.7" cy="95.3" r=".17"/>
<circle cx="189" cy="87.9" r=".17"/>
<circle cx="189" cy="95.3" r=".17"/>
<circle cx="89.2" cy="108.1" r=".17"/>
<circle cx="94.5" cy="108.1" r=".17"/>
<circle cx="98.7" cy="108.1" r=".17"/>
<circle cx="149.7" cy="103.8" r=".17"/>
<circle cx="149.7" cy="112.4" r=".17"/>
<circle cx="189" cy="103.8" r=".17"/>
<circle cx="189" cy="112.4" r=".17"/>
<circle cx="81.7" cy="133.6" r=".17"/>
<circle cx="149.7" cy="138.9" r=".17"/>
<circle cx="149.7" cy="130.4" r=".17"/>
<circle cx="149.7" cy="121.9" r=".17"/>
<circle cx="189" cy="138.9" r=".17"/>
<circle cx="189" cy="121.9" r=".17"/>
<circle cx="189" cy="130.4" r=".17"/>
<circle cx="89.2" cy="158" r=".17"/>
<circle cx="150.7" cy="155.9" r=".17"/>
<circle cx="150.7" cy="147.4" r=".17"/>
<circle cx="190" cy="147.4" r=".17"/>
<circle cx="190" cy="155.9" r=".17"/>
<circle cx="150.7" cy="164.4" r=".17"/>
<circle cx="190" cy="164.4" r=".17"/>
</g>
<g font-size="1.9">
<text x="143.7" y="40.8">R2</text>
<text x="155" y="41.8">RL2</text>
<text x="183" y="40.8">R1</text>
<text x="194.3" y="41.8">RL1</text>
<text x="143.7" y="42.9">2K2</text>
<text x="169.8" y="42.9">T2</text>
<text x="169.8" y="45.1">NC</text>
<text x="169.8" y="47.2">T12</text>
<text x="183" y="42.9">2K2</text>
<text x="209.2" y="42.9">T1</text>
<text x="209.2" y="45.1">NC</text>
<text x="209.2" y="47.2">T11</text>
<text x="135.7" y="48.1">L2</text>
<text x="142.2" y="50.2">1N4004</text>
<text x="145.4" y="48.1">D2</text>
<text x="169.8" y="49.3">NO</text>
<text x="169.8" y="51.4">T22</text>
<text x="169.8" y="53.5">COM</text>
<text x="175" y="48.1">L1</text>
<text x="181.4" y="50.2">1N4004</text>
<text x="184.7" y="48.1">D1</text>
<text x="209.2" y="49.3">NO</text>
<text x="209.2" y="51.4">T21</text>
<text x="209.2" y="53.5">COM</text>
<text x="60.4" y="54.7">D11</text>
<text x="60.4" y="56.7">IN4004</text>
<text x="81.8" y="54.6">U1</text>
<text x="81.8" y="56.7">7805</text>
<text x="140.1" y="56.4">R12</text>
<text x="140.1" y="59">4K7</text>
<text x="151.8" y="57.8">TR2</text>
<text x="151.8" y="59.9">BC548</text>
<text x="179.4" y="56.4">R11</text>
<text x="179.4" y="59">4K7</text>
<text x="191.1" y="57.8">TR1</text>
<text x="191.1" y="59.9">BC548</text>
<text x="46.7" y="64.2">JK1</text>
<text x="46.7" y="66.3">12VDC</text>
<text x="65.8" y="66.1">C4</text>
<text x="65.8" y="68.3">100N</text>
<text x="76.5" y="66.1">C1</text>
<text x="76.5" y="68.3">100uF</text>
<text x="97.7" y="69.4">100uF</text>
<text x="98.7" y="67.2">C2</text>
<text x="105.1" y="66.1">C3</text>
<text x="105.1" y="68.3">100N</text>
<text x="143.7" y="67.3">R4</text>
<text x="143.7" y="69.4">2K2</text>
<text x="155" y="68.4">RL4</text>
<text x="169.8" y="69.4">T4</text>
<text x="169.8" y="71.6">NC</text>
<text x="183" y="67.3">R3</text>
<text x="183" y="69.4">2K2</text>
<text x="194.3" y="68.4">RL3</text>
<text x="209.2" y="69.4">T3</text>
<text x="209.2" y="71.6">NC</text>
<text x="135.7" y="74.7">L4</text>
<text x="142.2" y="76.8">1N4004</text>
<text x="145.4" y="74.7">D4</text>
<text x="169.8" y="73.8">T14</text>
<text x="169.8" y="75.9">NO</text>
<text x="169.8" y="78">T24</text>
<text x="175" y="74.7">L3</text>
<text x="181.4" y="76.8">1N4004</text>
<text x="184.7" y="74.7">D3</text>
<text x="209.2" y="73.8">T13</text>
<text x="209.2" y="75.9">NO</text>
<text x="209.2" y="78">T23</text>
<text x="140.1" y="83">R14</text>
<text x="169.8" y="80.1">COM</text>
<text x="179.4" y="83">R13</text>
<text x="209.2" y="80.1">COM</text>
<text x="140.1" y="85.6">4K7</text>
<text x="151.8" y="84.3">TR4</text>
<text x="151.8" y="86.5">BC548</text>
<text x="179.4" y="85.6">4K7</text>
<text x="191.1" y="84.3">TR3</text>
<text x="191.1" y="86.5">BC548</text>
<text x="143.7" y="91.8">R6</text>
<text x="143.7" y="93.9">2K2</text>
<text x="155" y="92.8">RL6</text>
<text x="169.8" y="93.9">T6</text>
<text x="183" y="91.8">R5</text>
<text x="183" y="93.9">2K2</text>
<text x="194.3" y="92.8">RL5</text>
<text x="209.2" y="93.9">T5</text>
<text x="87" y="97.8">R21</text>
<text x="87" y="99.5">1K</text>
<text x="99.7" y="99.4">L11</text>
<text x="135.7" y="99.1">L6</text>
<text x="142.2" y="101.2">1N4004</text>
<text x="145.4" y="99.1">D6</text>
<text x="169.8" y="96">NC</text>
<text x="169.8" y="98.1">T16</text>
<text x="169.8" y="100.3">NO</text>
<text x="175" y="99.1">L5</text>
<text x="181.4" y="101.2">1N4004</text>
<text x="184.7" y="99.1">D5</text>
<text x="209.2" y="96">NC</text>
<text x="209.2" y="98.1">T15</text>
<text x="209.2" y="100.3">NO</text>
<text x="62.7" y="107.7">RC1</text>
<text x="99.7" y="102.3">IND</text>
<text x="140.1" y="107.4">R16</text>
<text x="169.8" y="102.4">T26</text>
<text x="169.8" y="104.5">COM</text>
<text x="179.4" y="107.4">R15</text>
<text x="209.2" y="102.4">T25</text>
<text x="209.2" y="104.5">COM</text>
<text x="60.5" y="110.9">RECMOD</text>
<text x="84.9" y="111.9">TM4</text>
<text x="90.3" y="109.8">SW1</text>
<text x="90.3" y="112.3">LEARN</text>
<text x="140.1" y="110.1">4K7</text>
<text x="151.8" y="108.7">TR6</text>
<text x="151.8" y="110.9">BC548</text>
<text x="179.4" y="110.1">4K7</text>
<text x="191.1" y="108.7">TR5</text>
<text x="191.1" y="110.9">BC548</text>
<text x="84.9" y="114.1">ANT</text>
<text x="143.7" y="118.3">R8</text>
<text x="155" y="119.4">RL8</text>
<text x="183" y="118.3">R7</text>
<text x="194.3" y="119.4">RL7</text>
<text x="135.7" y="125.7">L8</text>
<text x="143.7" y="120.4">2K2</text>
<text x="145.4" y="125.7">D8</text>
<text x="169.8" y="120.4">T8</text>
<text x="169.8" y="122.6">NC</text>
<text x="169.8" y="124.7">T18</text>
<text x="175" y="125.7">L7</text>
<text x="183" y="120.4">2K2</text>
<text x="184.7" y="125.7">D7</text>
<text x="209.2" y="120.4">T7</text>
<text x="209.2" y="122.6">NC</text>
<text x="209.2" y="124.7">T17</text>
<text x="142.2" y="127.8">1N4004</text>
<text x="169.8" y="126.8">NO</text>
<text x="169.8" y="129">T28</text>
<text x="169.8" y="131.1">COM</text>
<text x="181.4" y="127.8">1N4004</text>
<text x="209.2" y="126.8">NO</text>
<text x="209.2" y="129">T27</text>
<text x="209.2" y="131.1">COM</text>
<text x="68.2" y="135.3">R22</text>
<text x="68.2" y="137.4">2K2</text>
<text x="92.4" y="134.3">U2</text>
<text x="92.4" y="136.4">16F627</text>
<text x="140.1" y="134">R18</text>
<text x="140.1" y="136.6">4K7</text>
<text x="151.8" y="135.3">TR8</text>
<text x="151.8" y="137.4">BC548</text>
<text x="179.4" y="134">R17</text>
<text x="179.4" y="136.6">4K7</text>
<text x="191.1" y="135.3">TR7</text>
<text x="191.1" y="137.4">BC548</text>
<text x="66.6" y="142.7">L12</text>
<text x="144.7" y="143.8">R10</text>
<text x="184" y="143.8">R9</text>
<text x="64.5" y="144.8">MODE</text>
<text x="144.7" y="146">2K2</text>
<text x="156" y="144.9">RL10</text>
<text x="170.9" y="146">T10</text>
<text x="170.9" y="148.1">NC</text>
<text x="184" y="146">2K2</text>
<text x="195.4" y="144.9">RL9</text>
<text x="210.2" y="146">T9</text>
<text x="210.2" y="148.1">NC</text>
<text x="136.7" y="151.1">L10</text>
<text x="143.3" y="153.3">1N4004</text>
<text x="146.4" y="151.1">D10</text>
<text x="170.9" y="150.2">T20</text>
<text x="170.9" y="152.3">NO</text>
<text x="170.9" y="154.4">T30</text>
<text x="176" y="151.1">L9</text>
<text x="182.5" y="153.3">1N4004</text>
<text x="185.7" y="151.1">D9</text>
<text x="210.2" y="150.2">T19</text>
<text x="210.2" y="152.3">NO</text>
<text x="210.2" y="154.4">T29</text>
<text x="141.2" y="159.4">R20</text>
<text x="152.9" y="160.8">TR10</text>
<text x="170.9" y="156.6">COM</text>
<text x="180.5" y="159.4">R19</text>
<text x="192.2" y="160.8">TR9</text>
<text x="210.2" y="156.6">COM</text>
<text x="141.2" y="162.1">4K7</text>
<text x="152.9" y="162.9">BC548</text>
<text x="180.5" y="162.1">4K7</text>
<text x="192.2" y="162.9">BC548</text>
</g>
<g font-size="1">
<text x="43" y="27.2">1</text>
<text x="78.3" y="27.2">2</text>
<text x="113.7" y="27.2">3</text>
<text x="149.1" y="27.2">4</text>
<text x="184.4" y="27.2">5</text>
<text x="219.8" y="27.2">6</text>
<text x="26.8" y="46">D</text>
<text x="149.7" y="44.2">12V</text>
<text x="152" y="44.2">5</text>
<text x="161.9" y="47.3">1</text>
<text x="161.9" y="45.2">3</text>
<text x="189" y="44.2">12V</text>
<text x="191.3" y="44.2">5</text>
<text x="201.2" y="47.3">1</text>
<text x="201.2" y="45.2">3</text>
<text x="236" y="46">D</text>
<text x="152" y="52.7">4</text>
<text x="161.9" y="51.7">2</text>
<text x="191.3" y="52.7">4</text>
<text x="201.2" y="51.7">2</text>
<text x="52.6" y="58">1</text>
<text x="52.6" y="59">2</text>
<text x="57.3" y="58">12V</text>
<text x="79.8" y="58">1</text>
<text x="82.4" y="58.5">Vin</text>
<text x="87.9" y="58.5">Vout</text>
<text x="91.9" y="58">3</text>
<text x="107.3" y="58">VCC</text>
<text x="135.9" y="56.9">RL2</text>
<text x="175.2" y="56.9">RL1</text>
<text x="52.6" y="60.1">3</text>
<text x="85.8" y="63.5" transform="rotate(-90 85.8 63.5)">2</text>
<text x="86.3" y="60.8" transform="rotate(-90 86.3 60.8)">GND</text>
<text x="147.6" y="61.2">GND</text>
<text x="186.9" y="61.2">GND</text>
<text x="149.7" y="70.7">12V</text>
<text x="152" y="70.7">5</text>
<text x="161.9" y="71.8">3</text>
<text x="189" y="70.7">12V</text>
<text x="191.3" y="70.7">5</text>
<text x="201.2" y="71.8">3</text>
<text x="90.3" y="77.1">GND</text>
<text x="161.9" y="73.9">1</text>
<text x="201.2" y="73.9">1</text>
<text x="135.9" y="83.5">RL4</text>
<text x="152" y="79.3">4</text>
<text x="161.9" y="78.2">2</text>
<text x="175.2" y="83.5">RL3</text>
<text x="191.3" y="79.3">4</text>
<text x="201.2" y="78.2">2</text>
<text x="26.8" y="85.9">C</text>
<text x="147.6" y="87.7">GND</text>
<text x="186.9" y="87.7">GND</text>
<text x="236" y="85.9">C</text>
<text x="149.7" y="95.2">12V</text>
<text x="152" y="95.2">5</text>
<text x="189" y="95.2">12V</text>
<text x="191.3" y="95.2">5</text>
<text x="73.7" y="101.5">1</text>
<text x="161.9" y="98.4">1</text>
<text x="161.9" y="96.2">3</text>
<text x="201.2" y="98.4">1</text>
<text x="201.2" y="96.2">3</text>
<text x="73.7" y="102.6">2</text>
<text x="73.7" y="103.6">3</text>
<text x="73.7" y="104.7">4</text>
<text x="73.7" y="105.8">5</text>
<text x="73.7" y="106.9">6</text>
<text x="73.7" y="107.9">7</text>
<text x="76.5" y="103.6">VCC</text>
<text x="76.5" y="106.9">D0</text>
<text x="99.8" y="107.9">GND</text>
<text x="135.9" y="107.9">RL6</text>
<text x="152" y="103.6">4</text>
<text x="161.9" y="102.6">2</text>
<text x="175.2" y="107.9">RL5</text>
<text x="191.3" y="103.6">4</text>
<text x="201.2" y="102.6">2</text>
<text x="73.7" y="109">8</text>
<text x="73.7" y="110.1">9</text>
<text x="73.7" y="111.1">10</text>
<text x="73.7" y="112.2">11</text>
<text x="73.7" y="113.2">12</text>
<text x="76.5" y="109">D1</text>
<text x="76.5" y="111.1">D2</text>
<text x="76.5" y="112.2">D3</text>
<text x="147.6" y="112.2">GND</text>
<text x="186.9" y="112.2">GND</text>
<text x="73.7" y="114.3">13</text>
<text x="76.5" y="114.3">GND</text>
<text x="26.8" y="125.7">B</text>
<text x="149.7" y="121.8">12V</text>
<text x="152" y="121.8">5</text>
<text x="161.9" y="124.9">1</text>
<text x="161.9" y="122.8">3</text>
<text x="189" y="121.8">12V</text>
<text x="191.3" y="121.8">5</text>
<text x="201.2" y="124.9">1</text>
<text x="201.2" y="122.8">3</text>
<text x="236" y="125.7">B</text>
<text x="152" y="130.2">4</text>
<text x="161.9" y="129.1">2</text>
<text x="191.3" y="130.2">4</text>
<text x="201.2" y="129.1">2</text>
<text x="83.9" y="133.4">VCC</text>
<text x="89" y="136.2" transform="rotate(-90 89 136.2)">14</text>
<text x="135.9" y="134.5">RL8</text>
<text x="175.2" y="134.5">RL7</text>
<text x="78.6" y="141.9">D0</text>
<text x="78.6" y="142.9">RL1</text>
<text x="82.5" y="141.9">16</text>
<text x="82.5" y="142.9">15</text>
<text x="82.9" y="139.8">4</text>
<text x="85.6" y="140.3">MCLR</text>
<text x="85.6" y="142.4">OSC1</text>
<text x="85.6" y="143.5">OSC2</text>
<text x="89.5" y="140.6" transform="rotate(-90 89.5 140.6)">VCC</text>
<text x="90.2" y="142.4">RB0</text>
<text x="90.2" y="143.5">RB1</text>
<text x="94" y="141.9">6</text>
<text x="94" y="142.9">7</text>
<text x="96.6" y="142.9">RL8</text>
<text x="96.6" y="141.9">RL9</text>
<text x="147.6" y="138.7">GND</text>
<text x="186.9" y="138.7">GND</text>
<text x="78.6" y="145.1">D1</text>
<text x="78.6" y="146.1">D2</text>
<text x="78.6" y="147.2">D3</text>
<text x="78.6" y="148.3">RL10</text>
<text x="82.5" y="145.1">17</text>
<text x="82.5" y="146.1">18</text>
<text x="82.9" y="147.2">1</text>
<text x="82.9" y="148.3">2</text>
<text x="82.9" y="149.4">3</text>
<text x="85.6" y="145.6">RA0</text>
<text x="85.6" y="146.7">RA1</text>
<text x="85.6" y="147.8">RA2</text>
<text x="85.6" y="148.8">RA3</text>
<text x="85.6" y="149.9">RA4</text>
<text x="90.2" y="144.5">RB2</text>
<text x="90.2" y="145.6">RB3</text>
<text x="90.2" y="146.7">RB4</text>
<text x="90.2" y="147.8">RB5</text>
<text x="90.2" y="148.8">RB6</text>
<text x="90.2" y="149.9">RB7</text>
<text x="94" y="144">8</text>
<text x="94" y="145.1">9</text>
<text x="94" y="146.1">10</text>
<text x="94" y="147.2">11</text>
<text x="94" y="148.3">12</text>
<text x="94" y="149.4">13</text>
<text x="96.6" y="149.4">RL2</text>
<text x="96.6" y="148.3">RL3</text>
<text x="96.6" y="147.2">RL4</text>
<text x="96.6" y="146.1">RL5</text>
<text x="96.6" y="145.1">RL6</text>
<text x="96.6" y="144">RL7</text>
<text x="150.8" y="147.2">12V</text>
<text x="153" y="147.2">5</text>
<text x="163" y="148.3">3</text>
<text x="190.1" y="147.2">12V</text>
<text x="192.3" y="147.2">5</text>
<text x="202.3" y="148.3">3</text>
<text x="89" y="153.8" transform="rotate(-90 89 153.8)">5</text>
<text x="89.5" y="151.1" transform="rotate(-90 89.5 151.1)">Gnd</text>
<text x="153" y="155.7">4</text>
<text x="163" y="150.4">1</text>
<text x="163" y="154.6">2</text>
<text x="192.3" y="155.7">4</text>
<text x="202.3" y="150.4">1</text>
<text x="202.3" y="154.6">2</text>
<text x="90.3" y="157.8">GND</text>
<text x="137" y="159.9">RL10</text>
<text x="176.3" y="159.9">RL9</text>
<text x="26.8" y="165.5">A</text>
<text x="148.7" y="164.2">GND</text>
<text x="188" y="164.2">GND</text>
<text x="236" y="165.5">A</text>
<text x="198" y="173.8">Title</text>
<text x="198" y="177">Size</text>
<text x="198.5" y="178.6">C</text>
<text x="203.4" y="177">Number</text>
<text x="224.5" y="177">Revision</text>
<text x="43" y="183.3">1</text>
<text x="78.3" y="183.3">2</text>
<text x="113.7" y="183.3">3</text>
<text x="149.1" y="183.3">4</text>
<text x="184.4" y="183.3">5</text>
<text x="198" y="180.1">Date:</text>
<text x="198" y="181.2">File:</text>
<text x="202.8" y="180.1">27-Nov-2002</text>
<text x="202.8" y="181.2">D:\PICSTUFF\DIY\K181\DIYK181.SCH</text>
<text x="219.3" y="180.1">Sheet</text>
<text x="219.3" y="181.2">Drawn By:</text>
<text x="219.8" y="183.3">6</text>
<text x="222.2" y="180.1">of</text>
</g>
</svg>
